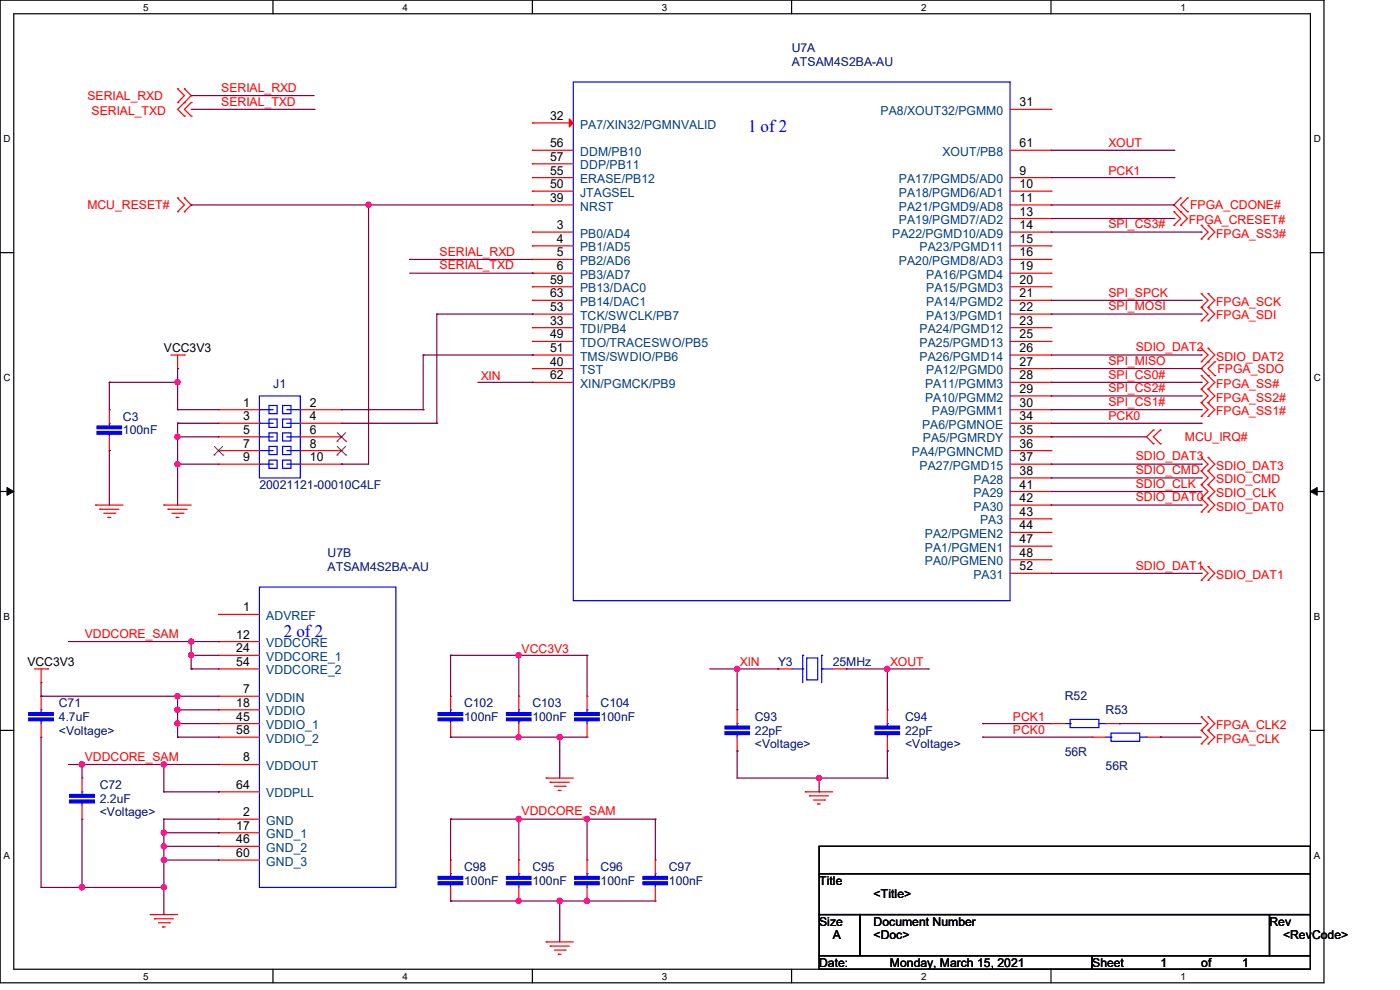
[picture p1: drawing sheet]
<svg xmlns="http://www.w3.org/2000/svg" width="297mm" height="210mm" viewBox="0 0 297 210" stroke-linecap="round" stroke-linejoin="round" font-family="sans-serif">
<path d="M0 0h280.9v208.5h-280.9zM2.9 2.9h275.1v202.7h-275.1z" fill="none" stroke="#000" stroke-width=".25"/>
<g fill="#fff">
<path d="M30.4 .3h1.1v2.4h-1.1z"/>
<path d="M30.4 205.9h1.1v2.3h-1.1z"/>
</g>
<path d="M57.9 0v2.9M57.9 205.6v2.9" fill="none" stroke="#000" stroke-width=".25"/>
<g fill="#fff">
<path d="M85.4 .3h1.1v2.4h-1.1z"/>
<path d="M85.4 205.9h1.1v2.3h-1.1z"/>
</g>
<path d="M112.9 0v2.9M112.9 205.6v2.9" fill="none" stroke="#000" stroke-width=".25"/>
<g fill="#fff">
<path d="M140.4 .3h1.2v2.4h-1.2z"/>
<path d="M140.4 205.9h1.2v2.3h-1.2z"/>
</g>
<path d="M167.9 0v2.9M167.9 205.6v2.9" fill="none" stroke="#000" stroke-width=".25"/>
<g fill="#fff">
<path d="M195.4 .3h1.2v2.4h-1.2z"/>
<path d="M195.4 205.9h1.2v2.3h-1.2z"/>
</g>
<path d="M223 0v2.9M223 205.6v2.9" fill="none" stroke="#000" stroke-width=".25"/>
<g fill="#fff">
<path d="M250.4 .3h1.2v2.4h-1.2z"/>
<path d="M250.4 205.9h1.2v2.3h-1.2z"/>
<path d="M.8 28.2h1.4v2.4h-1.4z"/>
<path d="M278.7 28.2h1.5v2.4h-1.5z"/>
<path d="M.8 78.9h1.4v2.3h-1.4z"/>
<path d="M278.7 78.9h1.5v2.3h-1.5z"/>
</g>
<path d="M0 53.6h2.9M278 53.6h2.9" fill="none" stroke="#000" stroke-width=".25"/>
<g fill="#fff">
<path d="M.8 129.6h1.3v2.3h-1.3z"/>
<path d="M278.7 129.6h1.4v2.3h-1.4z"/>
</g>
<path d="M0 104.3h2.9M278 104.3h2.9" fill="none" stroke="#000" stroke-width=".25"/>
<path d="M1.5 103.4l1.4 .9-1.4 .8zM278 104.3l1.4-.9v1.7z" fill="#000" stroke="#000" stroke-width=".21"/>
<g fill="#fff">
<path d="M.8 180.3h1.3v2.3h-1.3z"/>
<path d="M278.7 180.3h1.4v2.3h-1.4z"/>
</g>
<path d="M0 154.9h2.9M278 154.9h2.9M173.8 179.5h104.2v5.8h-104.2zM173.8 185.3h104.2v8.7h-104.2zM173.8 194h8.7v8.7h-8.7zM182.5 194h86.8v8.7h-86.8zM269.3 194h8.7v8.7h-8.7zM173.8 202.7h57.9v2.9h-57.9zM231.7 202.7h46.3v2.9h-46.3z" fill="none" stroke="#000" stroke-width=".25"/>
<g fill="none" stroke="#f00" stroke-width=".25">
<path d="M37.7 18.8h.1M37.7 18.8l1.4 1.5-1.4 1.5M39.1 18.8h.1M39.1 18.8l1.5 1.5-1.5 1.5M37.7 21.8h.1M39.1 21.8h.1M39.1 24.6h.1M39.1 21.8l-1.4 1.4 1.4 1.4M40.6 21.8h.1M40.6 24.6h.1M40.6 21.8l-1.5 1.4 1.5 1.4M112.9 26.1h.1"/>
<path d="M112.9 31.9h.1M112.9 34.8h.1M112.9 37.7h.1M112.9 26.1h8.7M112.9 31.9h8.7M112.9 34.8h8.7M112.9 37.7h8.7M214.3 31.9h8.7M214.3 37.7h8.7M214.3 23.2h8.7M223 23.2h.1M223 31.9h.1"/>
<path d="M223 37.7h.1M37.7 44.9h.1M37.7 42h.1M37.7 42l1.4 1.5-1.4 1.4M39.1 42h.1M39.1 44.9h.1M39.1 42l1.5 1.5-1.5 1.4M112.9 40.6h.1M112.9 43.5h.1M112.9 49.2h.1M112.9 52.2h.1M112.9 55h.1"/>
<path d="M112.9 58h.1M112.9 40.6h8.7M112.9 43.5h8.7M112.9 49.2h8.7M112.9 52.2h8.7M112.9 55h8.7M112.9 58h8.7M214.3 40.6h8.7M214.3 43.5h8.7M214.3 49.2h8.7M214.3 52.2h8.7M214.3 55h8.7"/>
<path d="M214.3 58h8.7M214.3 46.4h8.7M223 40.6h.1M223 43.5h.1M223 46.4h.1M223 49.2h.1M223 52.2h.1M223 55h.1M223 58h.1M249 44.9h.1M249 47.8h.1M249 44.9l1.5 1.5-1.5 1.4"/>
<path d="M250.5 42h.1M250.5 44.9h.1M250.5 47.8h.1M250.5 42l-1.5 1.5 2.9 2.9-1.4 1.4M251.9 44.9h.1M251.9 42h.1M251.9 42l-1.4 1.5 1.4 1.4M254.8 47.8h.1M254.8 50.7h.1M254.8 47.8l1.5 1.4-1.5 1.5M256.3 47.8h.1M256.3 50.7h.1"/>
<path d="M256.3 47.8l1.4 1.4-1.4 1.5M36.2 75.3h2.9M37.7 78.2h.1M37.7 75.3v2.9M39.1 75.3h.1M112.9 60.8h.1M112.9 63.7h.1M112.9 66.6h.1M112.9 69.5h.1M112.9 72.4h.1M112.9 75.3h.1M112.9 78.2h.1"/>
<path d="M112.9 75.3h8.7M112.9 60.8h8.7M112.9 63.7h8.7M112.9 66.6h8.7M112.9 69.5h8.7M112.9 72.4h8.7M112.9 78.2h8.7M214.3 75.3h8.7M214.3 60.8h8.7M214.3 63.7h8.7M214.3 66.6h8.7M214.3 69.5h8.7"/>
<path d="M214.3 72.4h8.7M214.3 78.2h8.7M223 60.8h.1M223 63.7h.1M223 66.6h.1M223 69.5h.1M223 72.4h.1M223 75.3h.1M223 78.2h.1M254.8 73.9h.1M254.8 76.8h.1M254.8 65.2h.1"/>
<path d="M254.8 68.1h.1M254.8 62.3h.1M254.8 79.7h.1M254.8 73.9l1.5 1.4-1.5 1.5M254.8 65.2l1.5 1.4-1.5 1.5M254.8 62.3l1.5 1.4-1.5 1.5M254.8 79.7l1.5 1.4-1.5 1.4M256.3 73.9h.1M256.3 76.8h.1M256.3 79.7h.1M256.3 65.2h.1M256.3 68.1h.1"/>
<path d="M256.3 62.3h.1M256.3 73.9l1.4 1.4-2.9 2.9 1.5 1.5M256.3 65.2l1.4 1.4-1.4 1.5M256.3 62.3l1.4 1.4-1.4 1.5M256.3 79.7l1.4 1.4-1.4 1.4M257.7 79.7h.1M257.7 76.8h.1M257.7 76.8l-1.4 1.4 1.4 1.5M23.2 86.9h.1M23.2 95.6h.1M23.2 86.9v2.9M23.2 92.7v2.9"/>
<path d="M46.4 86.9h.1M46.4 89.8h.1M46.4 92.7h.1M46.4 95.6h.1M46.4 98.5h.1M46.4 86.9h8.6M46.4 89.8h8.6M46.4 92.7h8.6M46.4 95.6h8.6M46.4 98.5h8.6M63.7 86.9h8.7M63.7 89.8h8.7"/>
<path d="M63.7 92.7h8.7M63.7 95.6h8.7M63.7 98.5h8.7M72.4 86.9h.1M72.4 89.8h.1M72.4 92.7h.1M72.4 95.6h.1M72.4 98.5h.1M112.9 81.1h.1M112.9 81.1h8.7M214.3 81.1h8.7M214.3 84h8.7"/>
<path d="M214.3 86.9h8.7M214.3 89.8h8.7M214.3 92.7h8.7M214.3 95.6h8.7M214.3 98.5h8.7M223 81.1h.1M223 84h.1M223 86.9h.1M223 89.8h.1M223 92.7h.1M223 95.6h.1M223 98.5h.1"/>
<path d="M244.7 91.2h.1M244.7 94.1h.1M244.7 91.2l-1.5 1.5 1.5 1.4M246.2 94.1h.1M246.2 91.2h.1M246.2 91.2l-1.5 1.5 1.5 1.4M254.8 97h.1M254.8 99.9h.1M254.8 82.5h.1M254.8 85.4h.1M254.8 88.3h.1M254.8 97l1.5 1.5-1.5 1.4"/>
<path d="M254.8 99.9l1.5 1.5-1.5 1.4M254.8 85.4l1.5 1.5-1.5 1.4M254.8 82.5l1.5 1.5-1.5 1.4M256.3 97h.1M256.3 99.9h.1M256.3 82.5h.1M256.3 85.4h.1M256.3 88.3h.1M256.3 97l1.4 1.5-1.4 1.4M256.3 99.9l1.4 1.5-1.4 1.4M256.3 85.4l1.4 1.5-1.4 1.4M256.3 82.5l1.4 1.5-1.4 1.4"/>
<path d="M20.3 107.1h.1M20.3 107.1h5.8M21.2 108h.1M21.2 108h4M22 108.9h2.3M22.9 109.8h.1M22.9 109.8h.6M24.3 108.9h.1M34.8 107.1h.1M34.8 107.1h5.8M35.6 108h.1M35.6 108h4.1"/>
<path d="M36.5 108.9h2.3M37.4 109.8h.1M37.4 109.8h.6M38.8 108.9h.1M214.3 107.1h8.7M214.3 101.4h8.7M214.3 104.3h8.7M214.3 110.1h8.7M214.3 112.9h8.7M214.3 115.9h8.7M214.3 118.7h8.7M223 101.4h.1"/>
<path d="M223 104.3h.1M223 107.1h.1M223 110.1h.1M223 112.9h.1M223 115.9h.1M223 118.7h.1M254.8 102.8h.1M254.8 105.7h.1M254.8 108.6h.1M254.8 102.8l1.5 1.5-1.5 1.4M254.8 105.7l1.5 1.4-1.5 1.5M256.3 102.8h.1"/>
<path d="M256.3 105.7h.1M256.3 108.6h.1M256.3 102.8l1.4 1.5-1.4 1.4M256.3 105.7l1.4 1.4-1.4 1.5M46.4 130.3h.1M46.4 136.1h.1M46.4 139h.1M46.4 130.3h8.6M46.4 136.1h8.6M46.4 139h8.6M214.3 121.6h8.7M223 121.6h.1"/>
<path d="M254.8 120.2h.1M254.8 123.1h.1M254.8 120.2l1.5 1.4-1.5 1.5M256.3 120.2h.1M256.3 123.1h.1M256.3 120.2l1.4 1.4-1.4 1.5M7.3 141.9h2.9M8.7 144.8h.1M8.7 147.7h.1M8.7 156.4h.1M8.7 141.9v2.9M8.7 147.7v2.9"/>
<path d="M8.7 153.5v2.9M10.2 141.9h.1M46.4 141.9h.1M46.4 147.7h.1M46.4 150.6h.1M46.4 153.5h.1M46.4 156.4h.1M46.4 141.9h8.6M46.4 156.4h8.6M46.4 147.7h8.6M46.4 150.6h8.6M46.4 153.5h8.6"/>
<path d="M95.6 147.7h.1M95.6 156.4h.1M95.6 147.7v2.9M95.6 153.5v2.9M110.1 147.7h.1M110.1 156.4h.1M110.1 147.7v2.9M110.1 153.5v2.9M124.5 147.7h.1M124.5 156.4h.1M124.5 147.7v2.9M124.5 153.5v2.9"/>
<path d="M156.4 150.6h.1M156.4 159.3h.1M156.4 150.6v2.9M156.4 156.4v2.9M165.1 141.9h.1M165.1 141.9h2.9M176.7 141.9h2.8M179.5 141.9h.1M188.3 150.6h.1M188.3 159.3h.1M188.3 150.6v2.9M188.3 156.4v2.9"/>
<path d="M223 153.5h.1M223 153.5h2.9M231.7 156.4h.1M231.7 156.4h2.9M234.6 153.5h2.8M237.4 153.5h.1M243.2 156.4h3M246.2 156.4h.1M254.8 152.1h.1M254.8 154.9h.1M254.8 157.8h.1M254.8 152.1l1.5 1.4-1.5 1.4"/>
<path d="M254.8 154.9l1.5 1.5-1.5 1.4M256.3 152.1h.1M256.3 154.9h.1M256.3 157.8h.1M256.3 152.1l1.4 1.4-1.4 1.4M256.3 154.9l1.4 1.5-1.4 1.4M17.4 165.1h.1M17.4 173.8h.1M17.4 165.1v2.9M17.4 170.9v2.9M46.4 162.2h.1M46.4 168h.1"/>
<path d="M46.4 173.8h.1M46.4 176.7h.1M46.4 179.5h.1M46.4 168h8.6M46.4 162.2h8.6M46.4 173.8h8.6M46.4 176.7h8.6M46.4 179.5h8.6M115.9 165.1h.1M115.9 165.1h5.7M116.7 165.9h.1M116.7 165.9h4.1"/>
<path d="M117.6 166.8h2.3M118.4 167.7h.1M118.4 167.7h.6M119.9 166.8h.1M170.9 168h.1M170.9 168h5.8M171.7 168.8h.1M171.7 168.8h4.1M172.6 169.7h2.3M173.5 170.6h.1M173.5 170.6h.5M174.9 169.7h.1"/>
<path d="M31.9 194h.1M31.9 194h5.8M32.8 194.9h.1M32.8 194.9h4M33.6 195.7h2.3M34.5 196.6h.1M34.5 196.6h.6M35.9 195.7h.1M46.4 182.5h.1M46.4 182.5h8.6M95.6 182.5h.1M95.6 191.1h.1"/>
<path d="M95.6 182.5v2.8M95.6 188.3v2.8M110.1 182.5h.1M110.1 191.1h.1M110.1 182.5v2.8M110.1 188.3v2.8M115.9 199.8h.1M115.9 199.8h5.7M124.5 182.5h.1M124.5 191.1h.1M124.5 182.5v2.8M124.5 188.3v2.8"/>
<path d="M139 182.5h.1M139 191.1h.1M139 182.5v2.8M139 188.3v2.8M116.7 200.7h.1M116.7 200.7h4.1M117.6 201.5h2.3M118.4 202.4h.1M118.4 202.4h.6M119.9 201.5h.1"/>
</g>
<g fill="none" stroke="#00f" stroke-width=".25">
<path d="M121.6 17.4h92.7v110h-92.7zM23.2 92.1h.1M23.2 89.8h.1M23.2 89.8v.6M23.2 92.1v.6M55 84h8.7v17.4h-8.7zM55 86.9h.1M55 89.8h.1M55 92.7h.1M55 95.6h.1M55 98.5h.1M55 86.9h3"/>
<path d="M55 89.8h3M55 92.7h3M55 95.6h3M55 98.5h3M57.1 86h1.7v1.8h-1.7zM57.1 88.9h1.7v1.8h-1.7zM57.1 91.8h1.7v1.8h-1.7zM57.1 94.7h1.7v1.7h-1.7zM57.1 97.6h1.7v1.8h-1.7zM59.9 86h1.8v1.8h-1.8zM59.9 94.7h1.8v1.7h-1.8zM59.9 91.8h1.8v1.8h-1.8z"/>
<path d="M59.9 88.9h1.8v1.8h-1.8zM59.9 97.6h1.8v1.8h-1.8zM60.8 86.9h2.9M60.8 89.8h2.9M60.8 92.7h2.9M60.8 95.6h2.9M60.8 98.5h2.9M63.7 86.9h.1M63.7 89.8h.1M63.7 92.7h.1M63.7 95.6h.1M63.7 98.5h.1"/>
<path d="M55 124.5h29v63.8h-29zM170.3 139h.1M170.3 139v5.8M171.2 139.6h2.3v4.6h-2.3zM174.3 139h.1M174.3 139v5.8M8.7 152.9h.1M8.7 150.6h.1M8.7 150.6v.6M8.7 152.9v.6M95.6 152.9h.1M95.6 150.6h.1"/>
<path d="M95.6 150.6v.6M95.6 152.9v.6M110.1 152.9h.1M110.1 150.6h.1M110.1 150.6v.6M110.1 152.9v.6M124.5 152.9h.1M124.5 150.6h.1M124.5 150.6v.6M124.5 152.9v.6M156.4 155.8h.1M156.4 153.5h.1"/>
<path d="M156.4 153.5v.6M156.4 155.8v.6M168 141.9h2.3M170.3 141.9h.1M174.3 141.9h.1M174.3 141.9h2.4M188.3 155.8h.1M188.3 153.5h.1M188.3 153.5v.6M188.3 155.8v.6M225.9 153.5h1.1M227 152.6h6.1v1.7h-6.1z"/>
<path d="M227 153.5h.1M233.1 153.5h1.5M234.6 153.5h.1M234.6 156.4h1.1M235.7 155.5h6.1v1.8h-6.1zM235.7 156.4h.1M241.8 156.4h1.4M243.2 156.4h.1M17.4 170.3h.1M17.4 168h.1M17.4 168v.5M17.4 170.3v.6"/>
<path d="M95.6 187.7h.1M95.6 185.3h.1M95.6 185.3v.6M95.6 187.7v.6M110.1 187.7h.1M110.1 185.3h.1M110.1 185.3v.6M110.1 187.7v.6M124.5 187.7h.1M124.5 185.3h.1M124.5 185.3v.6M124.5 187.7v.6"/>
<path d="M139 187.7h.1M139 185.3h.1M139 185.3v.6M139 187.7v.6"/>
</g>
<g fill="#00f" stroke="#00f" stroke-width=".25">
<path d="M14.8 169.7h5.2v.6h-5.2z" fill-rule="evenodd"/>
<path d="M14.8 168.5h5.2v.6h-5.2z" fill-rule="evenodd"/>
<path d="M107.4 187.1h5.2v.6h-5.2z" fill-rule="evenodd"/>
<path d="M107.4 185.9h5.2v.6h-5.2z" fill-rule="evenodd"/>
<path d="M185.6 155.2h5.2v.6h-5.2z" fill-rule="evenodd"/>
<path d="M185.6 154.1h5.2v.5h-5.2z" fill-rule="evenodd"/>
<path d="M93 152.3h5.2v.6h-5.2z" fill-rule="evenodd"/>
<path d="M93 151.2h5.2v.6h-5.2z" fill-rule="evenodd"/>
<path d="M153.8 155.2h5.2v.6h-5.2z" fill-rule="evenodd"/>
<path d="M153.8 154.1h5.2v.5h-5.2z" fill-rule="evenodd"/>
<path d="M121.9 187.1h5.2v.6h-5.2z" fill-rule="evenodd"/>
<path d="M121.9 185.9h5.2v.6h-5.2z" fill-rule="evenodd"/>
<path d="M107.4 152.3h5.2v.6h-5.2z" fill-rule="evenodd"/>
<path d="M107.4 151.2h5.2v.6h-5.2z" fill-rule="evenodd"/>
<path d="M121.9 152.3h5.2v.6h-5.2z" fill-rule="evenodd"/>
<path d="M121.9 151.2h5.2v.6h-5.2z" fill-rule="evenodd"/>
<path d="M136.4 187.1h5.2v.6h-5.2z" fill-rule="evenodd"/>
<path d="M136.4 185.9h5.2v.6h-5.2z" fill-rule="evenodd"/>
<path d="M20.6 91.5h5.2v.6h-5.2z" fill-rule="evenodd"/>
<path d="M20.6 90.4h5.2v.5h-5.2z" fill-rule="evenodd"/>
<path d="M93 187.1h5.2v.6h-5.2z" fill-rule="evenodd"/>
<path d="M93 185.9h5.2v.6h-5.2z" fill-rule="evenodd"/>
<path d="M6.1 152.3h5.2v.6h-5.2z" fill-rule="evenodd"/>
<path d="M6.1 151.2h5.2v.6h-5.2z" fill-rule="evenodd"/>
</g>
<path d="M120.8 25.2l.8 .9-.8 .8z" fill="#f00" stroke="#f00" stroke-width=".25"/>
<path d="M45.4 96.5h.1M45.5 94.7l1.8 1.8M47.2 94.7l-1.8 1.8M47.3 96.5h.1M71.5 93.6h.1M71.5 96.5h.1M71.5 91.8l1.9 1.8M71.5 94.7l1.9 1.8M73.3 91.8l-1.8 1.8M73.3 94.7l-1.8 1.8M73.4 93.6h.1M73.4 96.5h.1" fill="none" stroke="#804000" stroke-width=".21"/>
<g fill="none" stroke="#800040" stroke-width=".25">
<path d="M40.6 20.3h.1M40.6 20.3h26M40.6 23.2h26M66.6 23.2h.1M223 37.7h26M223 31.9h26M249 37.7h.1M249 31.9h.1M40.6 43.5h.1M40.6 43.5h72.3M78.2 43.5h.1M78.2 43.5v55h-5.8"/>
<path d="M86.9 55h.1M86.9 55h26M86.9 58h26M112.9 58h.1M223 43.5h26M223 49.2h31.8M223 46.4h26M249 43.5h.1M249 46.4h.1M254.8 49.2h.1M37.7 78.2h.1M37.7 78.2v8.7"/>
<path d="M89.8 75.3h.1M89.8 75.3h23.1M89.8 75.3v11.6M92.7 66.6h.1M92.7 66.6v23.2M92.7 66.6h20.2M112.9 75.3h.1M112.9 66.6h.1M223 75.3h31.8M223 66.6h31.8M223 78.2h31.8M223 63.7h31.8"/>
<path d="M254.8 75.3h.1M254.8 78.2h.1M254.8 66.6h.1M254.8 63.7h.1M23.2 81.1h.1M23.2 95.6h.1M23.2 81.1v5.8M23.2 95.6v11.5M23.2 81.1h14.5M37.7 81.1h.1M37.7 86.9h.1M37.7 89.8h.1"/>
<path d="M37.7 92.7h.1M37.7 98.5h.1M37.7 98.5h8.7M37.7 89.8v17.3M37.7 86.9h8.7M37.7 89.8h8.7M37.7 92.7h8.7M72.4 98.5h.1M72.4 86.9h17.4M72.4 89.8h20.3M89.8 86.9h.1M92.7 89.8h.1"/>
<path d="M101.4 81.1h11.5M112.9 81.1h.1M223 92.7h.1M223 98.5h31.8M223 81.1h31.8M223 86.9h31.8M223 89.8h31.8M223 92.7h20.2M223 84h31.8M254.8 98.5h.1M254.8 81.1h.1M254.8 86.9h.1"/>
<path d="M254.8 84h.1M254.8 89.8h.1M223 101.4h31.8M223 104.3h31.8M223 107.1h31.8M254.8 101.4h.1M254.8 104.3h.1M254.8 107.1h.1M14.5 136.1h31.9M40.6 136.1h.1M40.6 139h.1M40.6 136.1v5.8"/>
<path d="M40.6 139h5.8M46.4 136.1h.1M95.6 139h.1M95.6 139h28.9M95.6 139v8.7M110.1 139h.1M110.1 139v8.7M124.5 139h.1M124.5 139v8.7M223 121.6h31.8M254.8 121.6h.1M8.7 147.7h.1"/>
<path d="M8.7 147.7h37.7M8.7 144.8v2.9M8.7 156.4v31.9M37.7 147.7h.1M37.7 150.6h.1M37.7 156.4h.1M37.7 153.5h.1M37.7 147.7v8.7M37.7 150.6h8.7M37.7 156.4h8.7M37.7 153.5h8.7M40.6 141.9h.1"/>
<path d="M40.6 141.9h5.8M95.6 156.4h.1M95.6 156.4h28.9M110.1 156.4h.1M118.7 156.4h.1M118.7 156.4v8.7M150.6 141.9h14.5M156.4 141.9h.1M156.4 159.3h.1M156.4 141.9v8.7M156.4 159.3v5.8h31.9M165.1 141.9h.1"/>
<path d="M179.5 141.9h17.4M188.3 141.9h.1M188.3 159.3h.1M188.3 141.9v8.7M188.3 159.3v5.8M196.9 141.9h.1M208.5 153.5h.1M208.5 156.4h.1M208.5 156.4h23.2M208.5 153.5h14.5M237.4 153.5h.1M237.4 153.5h17.4"/>
<path d="M246.2 156.4h.1M246.2 156.4h8.6M14.5 162.2h31.9M17.4 162.2h.1M17.4 162.2v2.9M17.4 173.8v14.5M34.8 168h.1M34.8 173.8h.1M34.8 176.7h.1M34.8 179.5h.1M34.8 162.2h.1M34.8 162.2v5.8"/>
<path d="M34.8 173.8v20.2M34.8 168h11.6M34.8 173.8h11.6M34.8 176.7h11.6M34.8 179.5h11.6M46.4 162.2h.1M46.4 168h.1M46.4 176.7h.1M95.6 173.8h.1M95.6 173.8h43.4M95.6 173.8v8.7M110.1 173.8h.1"/>
<path d="M110.1 173.8v8.7M124.5 173.8h.1M124.5 173.8v8.7M139 173.8h.1M139 173.8v8.7M173.8 165.1h.1M173.8 168h.1M173.8 165.1v2.9M188.3 165.1h.1M8.7 188.3h.1M8.7 188.3h26.1M17.4 188.3h.1"/>
<path d="M34.8 182.5h.1M34.8 188.3h.1M34.8 194h.1M34.8 182.5h11.6M95.6 191.1h.1M95.6 191.1h43.4M110.1 191.1h.1M118.7 191.1h.1M118.7 191.1v8.7M124.5 191.1h.1"/>
</g>
<g fill="#f0f" stroke="#f0f" stroke-width=".25">
<circle cx="37.6" cy="81.1" r=".55"/>
<circle cx="37.6" cy="92.7" r=".55"/>
<circle cx="37.6" cy="98.5" r=".55"/>
<circle cx="78.2" cy="43.4" r=".55"/>
<circle cx="37.6" cy="147.7" r=".55"/>
<circle cx="37.6" cy="150.6" r=".55"/>
<circle cx="37.6" cy="153.5" r=".55"/>
<circle cx="40.6" cy="136.1" r=".55"/>
<circle cx="40.6" cy="139" r=".55"/>
<circle cx="34.8" cy="162.2" r=".55"/>
<circle cx="34.8" cy="176.6" r=".55"/>
<circle cx="34.8" cy="179.5" r=".55"/>
<circle cx="34.8" cy="182.4" r=".55"/>
<circle cx="34.8" cy="188.2" r=".55"/>
<circle cx="17.4" cy="162.2" r=".57"/>
<circle cx="17.4" cy="188.2" r=".57"/>
<circle cx="156.4" cy="141.9" r=".55"/>
<circle cx="188.2" cy="141.9" r=".55"/>
<circle cx="173.7" cy="165.1" r=".55"/>
<circle cx="110" cy="173.7" r=".55"/>
<circle cx="124.5" cy="173.7" r=".55"/>
<circle cx="124.5" cy="191.1" r=".55"/>
<circle cx="118.7" cy="191.1" r=".57"/>
<circle cx="110" cy="191.1" r=".55"/>
<circle cx="110" cy="139" r=".55"/>
<circle cx="110" cy="156.4" r=".55"/>
<circle cx="118.7" cy="156.4" r=".57"/>
</g>
<g font-size="3.7" fill="#00f">
<text x="158.7" y="28">1 of 2</text>
<text x="60.2" y="135.1">2 of 2</text>
</g>
<g font-size="2.6" fill="#000080">
<text x="168" y="11">U7A</text>
<text x="168" y="13.9">ATSAM4S2BA-AU</text>
<text x="58" y="82.3">J1</text>
<text x="26.1" y="89.2">C3</text>
<text x="26.1" y="92.1">100nF</text>
<text x="55" y="103.7">20021121-00010C4LF</text>
<text x="69.5" y="118.2">U7B</text>
<text x="69.5" y="121.1">ATSAM4S2BA-AU</text>
<text x="165.1" y="141.4">Y3</text>
<text x="176.7" y="141.4">25MHz</text>
<text x="225.9" y="148.6">R52</text>
<text x="12.5" y="150">C71</text>
<text x="12.5" y="152.9">4.7uF</text>
<text x="12.5" y="155.8">&lt;Voltage&gt;</text>
<text x="98.5" y="150">C102</text>
<text x="98.5" y="152.9">100nF</text>
<text x="112.9" y="150">C103</text>
<text x="112.9" y="152.9">100nF</text>
<text x="127.4" y="150">C104</text>
<text x="127.4" y="152.9">100nF</text>
<text x="160.1" y="152.9">C93</text>
<text x="160.1" y="155.8">22pF</text>
<text x="192" y="152.9">C94</text>
<text x="192" y="155.8">22pF</text>
<text x="234.6" y="151.5">R53</text>
<text x="160.1" y="158.7">&lt;Voltage&gt;</text>
<text x="192" y="158.7">&lt;Voltage&gt;</text>
<text x="225.9" y="160.4">56R</text>
<text x="21.2" y="167.4">C72</text>
<text x="234.6" y="163.4">56R</text>
<text x="21.2" y="170.3">2.2uF</text>
<text x="21.2" y="173.2">&lt;Voltage&gt;</text>
<text x="98.5" y="184.8">C98</text>
<text x="112.9" y="184.8">C95</text>
<text x="127.4" y="184.8">C96</text>
<text x="141.9" y="184.8">C97</text>
<text x="98.5" y="187.7">100nF</text>
<text x="112.9" y="187.7">100nF</text>
<text x="127.4" y="187.7">100nF</text>
<text x="141.9" y="187.7">100nF</text>
</g>
<g font-size="2.6" fill="#f00">
<text x="18.5" y="21.2">SERIAL_RXD</text>
<text x="46.9" y="19.5">SERIAL_RXD</text>
<text x="46.9" y="22.4">SERIAL_TXD</text>
<text x="19.4" y="24.3">SERIAL_TXD</text>
<text x="235.2" y="31.3">XOUT</text>
<text x="235.2" y="37.1">PCK1</text>
<text x="18.5" y="44.3">MCU_RESET#</text>
<text x="252.2" y="47.5">FPGA_CRESET#</text>
<text x="252.5" y="44.3">FPGA_CDONE#</text>
<text x="235.2" y="48.4">SPI_CS3#</text>
<text x="258" y="50.4">FPGA_SS3#</text>
<text x="93.3" y="54.2">SERIAL_RXD</text>
<text x="93.3" y="57.2">SERIAL_TXD</text>
<text x="235.2" y="65.8">SPI_MOSI</text>
<text x="235.2" y="62.9">SPI_SPCK</text>
<text x="258" y="64.9">FPGA_SCK</text>
<text x="258" y="67.8">FPGA_SDI</text>
<text x="235.2" y="77.4">SPI_MISO</text>
<text x="241" y="74.5">SDIO_DAT2</text>
<text x="258" y="76.5">SDIO_DAT2</text>
<text x="102" y="80.5">XIN</text>
<text x="235.2" y="80.3">SPI_CS0#</text>
<text x="235.2" y="83.2">SPI_CS2#</text>
<text x="258" y="82.3">FPGA_SS#</text>
<text x="258.3" y="79.1">FPGA_SDO</text>
<text x="235.2" y="86.1">SPI_CS1#</text>
<text x="235.2" y="89.2">PCK0</text>
<text x="258" y="88.1">FPGA_SS1#</text>
<text x="258" y="85.2">FPGA_SS2#</text>
<text x="251.4" y="93.6">MCU_IRQ#</text>
<text x="241" y="97.7">SDIO_DAT3</text>
<text x="241" y="100.6">SDIO_CMD</text>
<text x="258" y="99.7">SDIO_DAT3</text>
<text x="241" y="103.5">SDIO_CLK</text>
<text x="241" y="106.3">SDIO_DAT0</text>
<text x="258" y="102.5">SDIO_CMD</text>
<text x="258" y="105.5">SDIO_CLK</text>
<text x="258" y="108.3">SDIO_DAT0</text>
<text x="241" y="120.8">SDIO_DAT1</text>
<text x="258" y="122.8">SDIO_DAT1</text>
<text x="18" y="135.3">VDDCORE_SAM</text>
<text x="110.7" y="138.4">VCC3V3</text>
<text x="157" y="141.3">XIN</text>
<text x="188.8" y="141.3">XOUT</text>
<text x="214.9" y="152.9">PCK1</text>
<text x="214.9" y="155.8">PCK0</text>
<text x="258" y="154.6">FPGA_CLK2</text>
<text x="18" y="161.4">VDDCORE_SAM</text>
<text x="258" y="157.6">FPGA_CLK</text>
<text x="110.7" y="173">VDDCORE_SAM</text>
</g>
<g font-size="2.6">
<text x="216.3" y="22.6">31</text>
<text x="116.7" y="25.4">32</text>
<text x="116.7" y="31.2">56</text>
<text x="116.7" y="34.1">57</text>
<text x="216.3" y="31.2">61</text>
<text x="116.7" y="37">55</text>
<text x="116.7" y="39.9">50</text>
<text x="216.3" y="37">9</text>
<text x="216.3" y="39.9">10</text>
<text x="116.7" y="42.8">39</text>
<text x="216.3" y="42.8">11</text>
<text x="216.3" y="45.7">13</text>
<text x="118.2" y="48.6">3</text>
<text x="118.2" y="51.5">4</text>
<text x="216.3" y="48.6">14</text>
<text x="216.3" y="51.5">15</text>
<text x="118.2" y="54.4">5</text>
<text x="118.2" y="57.3">6</text>
<text x="216.3" y="54.4">16</text>
<text x="216.3" y="57.3">19</text>
<text x="116.7" y="60.2">59</text>
<text x="116.7" y="63.1">63</text>
<text x="116.7" y="66">53</text>
<text x="216.3" y="60.2">20</text>
<text x="216.3" y="63.1">21</text>
<text x="216.3" y="66">22</text>
<text x="116.7" y="68.9">33</text>
<text x="116.7" y="71.8">49</text>
<text x="216.3" y="68.9">23</text>
<text x="216.3" y="71.8">25</text>
<text x="34.8" y="74.8">VCC3V3</text>
<text x="116.7" y="74.7">51</text>
<text x="116.7" y="77.6">40</text>
<text x="216.3" y="74.7">26</text>
<text x="216.3" y="77.6">27</text>
<text x="116.7" y="80.5">62</text>
<text x="216.3" y="80.5">28</text>
<text x="216.3" y="83.4">29</text>
<text x="51.6" y="86.3">1</text>
<text x="51.6" y="89.2">3</text>
<text x="65.7" y="86.3">2</text>
<text x="65.7" y="89.2">4</text>
<text x="216.3" y="86.3">30</text>
<text x="216.3" y="89.2">34</text>
<text x="51.6" y="92">5</text>
<text x="51.6" y="95">7</text>
<text x="65.7" y="92">6</text>
<text x="65.7" y="95">8</text>
<text x="216.3" y="92">35</text>
<text x="216.3" y="95">36</text>
<text x="51.6" y="97.8">9</text>
<text x="65.7" y="97.8">10</text>
<text x="216.3" y="97.8">37</text>
<text x="216.3" y="100.8">38</text>
<text x="216.3" y="103.6">41</text>
<text x="216.3" y="106.5">42</text>
<text x="216.3" y="109.4">43</text>
<text x="216.3" y="112.3">44</text>
<text x="216.3" y="115.2">47</text>
<text x="216.3" y="118.1">48</text>
<text x="216.3" y="121">52</text>
<text x="51.6" y="129.7">1</text>
<text x="50.1" y="135.5">12</text>
<text x="5.8" y="141.4">VCC3V3</text>
<text x="50.1" y="138.4">24</text>
<text x="50.1" y="141.3">54</text>
<text x="50.1" y="149.9">18</text>
<text x="51.6" y="147.1">7</text>
<text x="50.1" y="152.9">45</text>
<text x="50.1" y="155.7">58</text>
<text x="51.6" y="161.5">8</text>
<text x="50.1" y="167.3">64</text>
<text x="51.6" y="173.1">2</text>
<text x="50.1" y="176">17</text>
<text x="50.1" y="178.9">46</text>
<text x="50.1" y="181.8">60</text>
<text x="173.8" y="187.7">Title</text>
<text x="185.3" y="190.6">&lt;Title&gt;</text>
<text x="173.8" y="196.3">Size</text>
<text x="185.3" y="196.3">Document Number</text>
<text x="269.3" y="196.3">Rev</text>
<text x="176.7" y="199.3">A</text>
<text x="185.3" y="199.3">&lt;Doc&gt;</text>
<text x="272.2" y="199.3">&lt;RevCode&gt;</text>
<text x="173.8" y="205.1">Date:</text>
<text x="188.8" y="205.1">Monday, March 15, 2021</text>
<text x="231.7" y="205.1">Sheet</text>
<text x="246.2" y="205.1">1</text>
<text x="254.8" y="205.1">of</text>
<text x="263.5" y="205.1">1</text>
</g>
<g font-size="2.6" fill="#004080">
<text x="123.1" y="27.3">PA7/XIN32/PGMNVALID</text>
<text x="186.8" y="24.4">PA8/XOUT32/PGMM0</text>
<text x="123.1" y="33.1">DDM/PB10</text>
<text x="123.1" y="35.9">DDP/PB11</text>
<text x="199.9" y="33.1">XOUT/PB8</text>
<text x="123.1" y="38.9">ERASE/PB12</text>
<text x="123.1" y="41.7">JTAGSEL</text>
<text x="190.7" y="38.9">PA17/PGMD5/AD0</text>
<text x="190.7" y="41.7">PA18/PGMD6/AD1</text>
<text x="123.1" y="44.7">NRST</text>
<text x="190.7" y="44.7">PA21/PGMD9/AD8</text>
<text x="190.7" y="47.5">PA19/PGMD7/AD2</text>
<text x="123.1" y="50.4">PB0/AD4</text>
<text x="123.1" y="53.3">PB1/AD5</text>
<text x="189.3" y="50.4">PA22/PGMD10/AD9</text>
<text x="195.1" y="53.3">PA23/PGMD11</text>
<text x="123.1" y="56.2">PB2/AD6</text>
<text x="123.1" y="59.1">PB3/AD7</text>
<text x="190.7" y="56.2">PA20/PGMD8/AD3</text>
<text x="196.5" y="59.1">PA16/PGMD4</text>
<text x="123.1" y="62">PB13/DAC0</text>
<text x="123.1" y="64.9">PB14/DAC1</text>
<text x="196.5" y="62">PA15/PGMD3</text>
<text x="196.5" y="64.9">PA14/PGMD2</text>
<text x="123.1" y="67.8">TCK/SWCLK/PB7</text>
<text x="123.1" y="70.7">TDI/PB4</text>
<text x="195.1" y="70.7">PA24/PGMD12</text>
<text x="196.5" y="67.8">PA13/PGMD1</text>
<text x="123.1" y="73.6">TDO/TRACESWO/PB5</text>
<text x="123.1" y="76.5">TMS/SWDIO/PB6</text>
<text x="195.1" y="73.6">PA25/PGMD13</text>
<text x="195.1" y="76.5">PA26/PGMD14</text>
<text x="123.1" y="79.4">TST</text>
<text x="123.1" y="82.3">XIN/PGMCK/PB9</text>
<text x="196.3" y="82.3">PA11/PGMM3</text>
<text x="196.5" y="79.4">PA12/PGMD0</text>
<text x="196.3" y="85.2">PA10/PGMM2</text>
<text x="197.7" y="88.1">PA9/PGMM1</text>
<text x="195.6" y="91">PA6/PGMNOE</text>
<text x="195.8" y="93.9">PA5/PGMRDY</text>
<text x="193.4" y="96.8">PA4/PGMNCMD</text>
<text x="195.1" y="99.7">PA27/PGMD15</text>
<text x="206.5" y="102.6">PA28</text>
<text x="206.5" y="105.5">PA29</text>
<text x="206.5" y="108.3">PA30</text>
<text x="207.9" y="111.3">PA3</text>
<text x="196.2" y="114.1">PA2/PGMEN2</text>
<text x="196.2" y="117">PA1/PGMEN1</text>
<text x="196.2" y="119.9">PA0/PGMEN0</text>
<text x="206.5" y="122.8">PA31</text>
<text x="56.5" y="131.5">ADVREF</text>
<text x="56.5" y="137.3">VDDCORE</text>
<text x="56.5" y="140.2">VDDCORE_1</text>
<text x="56.5" y="143.1">VDDCORE_2</text>
<text x="56.5" y="148.9">VDDIN</text>
<text x="56.5" y="151.8">VDDIO</text>
<text x="56.5" y="154.7">VDDIO_1</text>
<text x="56.5" y="157.6">VDDIO_2</text>
<text x="56.5" y="163.4">VDDOUT</text>
<text x="56.5" y="169.2">VDDPLL</text>
<text x="56.5" y="175">GND</text>
<text x="56.5" y="177.8">GND_1</text>
<text x="56.5" y="180.7">GND_2</text>
<text x="56.5" y="183.6">GND_3</text>
</g>
<g font-size="2.1">
<text x="30.4" y="2.2">5</text>
<text x="85.4" y="2.2">4</text>
<text x="140.4" y="2.2">3</text>
<text x="195.4" y="2.2">2</text>
<text x="250.4" y="2.2">1</text>
<text x=".8" y="30.1">D</text>
<text x="278.7" y="30.1">D</text>
<text x=".8" y="80.8">C</text>
<text x="278.7" y="80.8">C</text>
<text x=".8" y="131.5">B</text>
<text x="278.7" y="131.5">B</text>
<text x=".8" y="182.2">A</text>
<text x="278.7" y="182.2">A</text>
<text x="30.4" y="207.8">5</text>
<text x="85.4" y="207.8">4</text>
<text x="140.4" y="207.8">3</text>
<text x="195.4" y="207.8">2</text>
<text x="250.4" y="207.8">1</text>
</g>
</svg>
